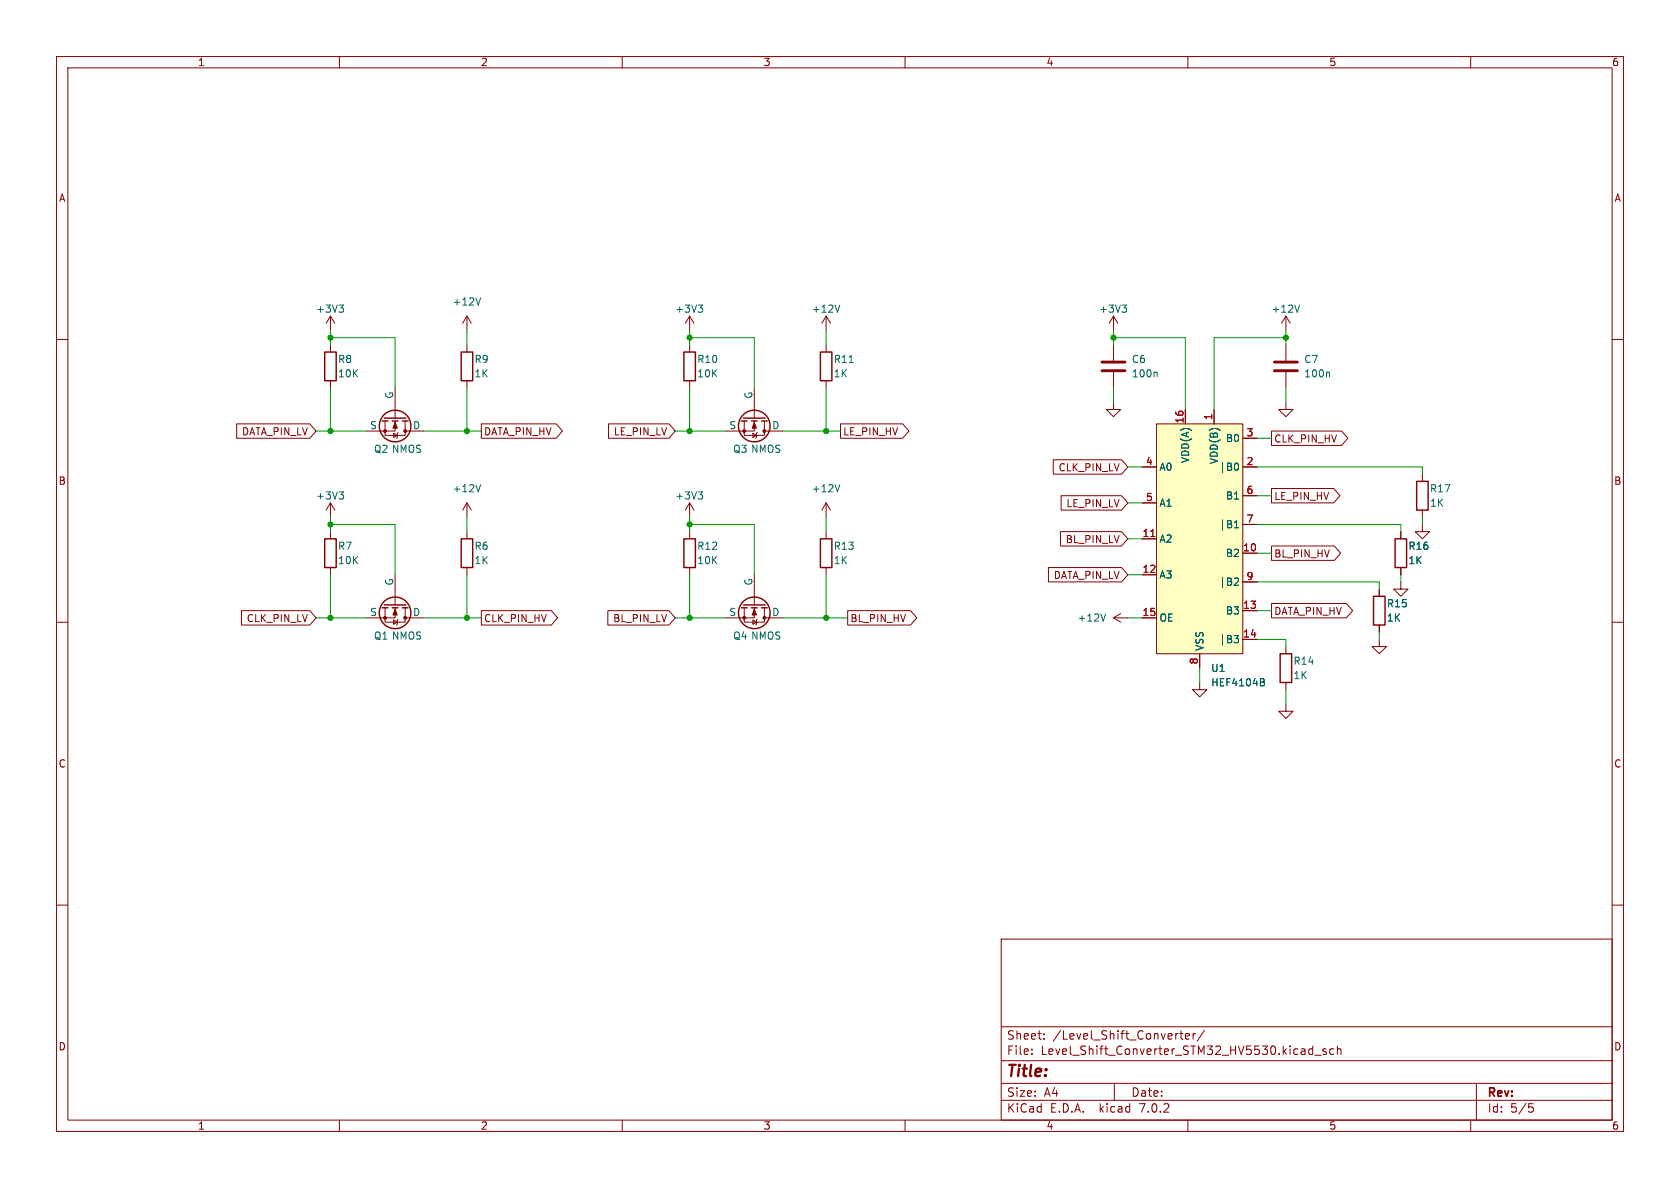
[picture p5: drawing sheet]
<svg xmlns="http://www.w3.org/2000/svg" width="297mm" height="210mm" viewBox="0 0 297 210" stroke-linecap="round" stroke-linejoin="round" font-family="sans-serif">
<g fill="none" stroke="#840000" stroke-width=".18">
<path d="M10 10h277v190h-277zM12 12h273v186h-273zM60 10v2M110 10v2M160 10v2M210 10v2M260 10v2M10 60h2M58.4 55.9v2.5M58.4 55.9l-.7 1.3M58.4 55.9l.8 1.3M82.5 55.9v2.5"/>
<path d="M82.5 55.9l-.7 1.3M82.5 55.9l.8 1.3M121.9 55.9v2.5M121.9 55.9l-.7 1.3M121.9 55.9l.8 1.3M146 55.9v2.5M146 55.9l-.7 1.3M146 55.9l.8 1.3M196.8 55.9l-.7 1.3M196.8 55.9v2.5M196.8 55.9l.8 1.3M227.3 55.9l-.7 1.3"/>
<path d="M227.3 55.9v2.5M227.3 55.9l.8 1.3M285 60h2M41.8 74.9h13l1.1 1.3-1.1 1.3h-13zM58.4 61v1.2M58.4 67.3v1.3M68.1 74.4v2.6h3.5v-2.6M69.6 76.6l.6 .4-.6 .3zM69.8 74.4v1.8h-5M69.8 68.6v5.3M70.4 76.5l-.2 .1v.7l-.1 .2M71.6 76.2h3.3"/>
<path d="M82.5 61v1.2M82.5 67.3v1.3M85.1 74.9h13.2l1.1 1.3-1.1 1.3h-13.2zM107.6 74.9h10.7l1.1 1.3-1.1 1.3h-10.7zM121.9 61v1.2M121.9 67.3v1.3M131.6 74.4v2.6h3.5v-2.6M133.1 76.6l.6 .4-.6 .3zM133.3 74.4v1.8h-5M133.3 68.6v5.3M133.9 76.5l-.2 .1v.7l-.1 .2M135.1 76.2h3.3"/>
<path d="M146 61v1.2M146 67.3v1.3M148.6 74.9h11l1.1 1.3-1.1 1.3h-11zM196.8 71.1v1.3h1.3l-1.3 1.3-1.2-1.3h1.2M196.8 61v2.8M196.8 65.8v2.8M204.5 74.9h15.2v40.7h-15.2zM209.5 72.4v2.5M214.6 72.4v2.5M219.7 77.5h2.5M224.8 76.2h12.4l1.1 1.3-1.1 1.2h-12.4zM227.3 71.1v1.3h1.3l-1.3 1.3-1.2-1.3h1.2"/>
<path d="M227.3 61v2.8M227.3 65.8v2.8M58.4 88.9v2.5M58.4 94v1.3M58.4 88.9l-.7 1.3M58.4 88.9l.8 1.3M82.5 88.9v2.5M82.5 94v1.3M82.5 88.9l-.7 1.3M82.5 88.9l.8 1.3M121.9 88.9v2.5M121.9 94v1.3"/>
<path d="M121.9 88.9l-.7 1.3M121.9 88.9l.8 1.3M146 88.9v2.5M146 94v1.3M146 88.9l-.7 1.3M146 88.9l.8 1.3M186.2 81.3h12.1l1.1 1.3-1.1 1.2h-12.1zM187.5 94h10.8l1.1 1.3-1.1 1.2h-10.8zM187.6 87.6h10.7l1.1 1.3-1.1 1.3h-10.7zM201.9 95.3h2.6M201.9 82.6h2.6M201.9 88.9h2.6"/>
<path d="M219.7 97.8h2.5M219.7 82.6h2.5M219.7 87.6h2.5M219.7 92.7h2.5M224.8 86.4h11l1.1 1.2-1.1 1.3h-11zM224.8 96.5h11.1l1.1 1.3-1.1 1.3h-11.1zM247.6 94v1.3M251.5 92.7v1.3h1.2l-1.2 1.3-1.3-1.3h1.3M251.5 83.8v1.3M251.5 90.2v1.2M10 110h2M42.7 107.9h12.1l1.1 1.3-1.1 1.3h-12.1z"/>
<path d="M58.4 100.3v1.3M68.1 107.4v2.6h3.5v-2.6M69.6 109.6l.6 .4-.6 .4zM69.8 107.4v1.8h-5M69.8 101.6v5.3M70.4 109.5l-.2 .1v.8l-.1 .1M71.6 109.2h3.3M82.5 100.3v1.3M85.1 107.9h12.4l1.1 1.3-1.1 1.3h-12.4zM107.5 107.9h10.8l1.1 1.3-1.1 1.3h-10.8zM121.9 100.3v1.3M131.6 107.4v2.6h3.5v-2.6"/>
<path d="M133.1 109.6l.6 .4-.6 .4zM133.3 107.4v1.8h-5M133.3 101.6v5.3M133.9 109.5l-.2 .1v.8l-.1 .1M135.1 109.2h3.3M146 100.3v1.3M149.9 107.9h11.1l1.1 1.3-1.1 1.3h-11.1zM185.4 100.3h12.9l1.1 1.3-1.1 1.3h-12.9zM196.8 109.2h2.6M196.8 109.2l1.3 .8M198.1 108.5l-1.3 .7M201.9 109.2h2.6"/>
<path d="M201.9 101.6h2.6M212.1 115.6v2.5M219.7 108h2.5M219.7 113h2.5M219.7 102.9h2.5M224.8 106.7h13.2l1.1 1.3-1.1 1.2h-13.2zM227.3 114.3v1.3M243.8 113v1.3h1.3l-1.3 1.3-1.2-1.3h1.2M243.8 104.1v1.3M243.8 110.5v1.3M247.6 102.9v1.2h1.3l-1.3 1.3-1.2-1.3h1.2M247.6 100.3v1.3"/>
<path d="M285 110h2M212.1 120.7v1.2h1.3l-1.3 1.3-1.3-1.3h1.3M227.3 124.5v1.2h1.3l-1.3 1.3-1.2-1.3h1.2M227.3 120.7v1.2M10 160h2M285 160h2M177 166h108v32h-108zM60 198v2M110 198v2M160 198v2M177 194.5h108M177 191.5h108"/>
<path d="M177 187.5h108M177 181.5h108M182.4 186.3v.1M182.4 185.5v.1M184.6 183.6v.1M184.6 182.8v.1M197 191.5v3M208.6 182.7h.5M208.8 182.2v1.3l.3 .2M209.6 183.2l.7-.1-.1-.3-.4-.1-.2 .2v.7h.6M210 198v2M210.9 182.7v1"/>
<path d="M211.4 182.7l-.3 .1-.2 .2M212.9 182.1l-1.3 2M231.6 185.4l.5 .1M232.1 184.9v1.5M232.1 186.3l-.5 .1M232.4 186.5h1.2M234.4 185.5l-.3-.1-.2 .2v.2l.5 .2v.3h-.5M235.8 185.5l-.4-.1-.3 .3v.4l.1 .2h.6M236.4 185.5l.2-.1 .4 .1 .1 .9M236.4 184.9v1.5M260 198v2M261 191.5v6.5"/>
<path d="M270.3 195.1h.7M270.4 195.7h.4l.3 .3-.2 .5-.5 .1"/>
</g>
<g fill="none" stroke="#840000" stroke-width=".25">
<path d="M57.4 62.2h2v5.1h-2zM67.6 74.4h1M67.9 73.9h3.9M69.3 74.4h1.1M71.1 74.4h1M81.5 62.2h2.1v5.1h-2.1zM120.9 62.2h2v5.1h-2zM131.1 74.4h1M131.4 73.9h3.9M132.8 74.4h1.1M134.6 74.4h1M145 62.2h2.1v5.1h-2.1z"/>
<path d="M57.4 95.3h2v5h-2zM81.5 95.3h2.1v5h-2.1zM120.9 95.3h2v5h-2zM145 95.3h2.1v5h-2.1zM246.6 95.3h2.1v5h-2.1zM250.4 85.1h2.1v5.1h-2.1zM67.6 107.4h1M67.9 106.9h3.9M69.3 107.4h1.1M71.1 107.4h1M131.1 107.4h1M131.4 106.9h3.9"/>
<path d="M132.8 107.4h1.1M134.6 107.4h1M226.3 115.6h2v5.1h-2zM242.8 105.4h2.1v5.1h-2.1z"/>
<circle cx="69.8" cy="75.3" r="2.79"/>
<circle cx="133.3" cy="75.3" r="2.79"/>
<circle cx="69.8" cy="108.3" r="2.79"/>
<circle cx="133.3" cy="108.3" r="2.79"/>
</g>
<g fill="none" stroke="#006464" stroke-width=".18">
<path d="M59.9 53.9h.8l-.4 .5M60.5 54.4l.2 .3v.3l-.2 .2M85 52.7l-.5 1.2M123.4 53.9h.8l-.4 .5M124 54.4l.2 .3v.3l-.2 .2M148.5 53.9l-.5 1.3M198.4 53.9h.7l-.4 .5M198.9 54.4l.2 .3v.3l-.2 .2M229.7 53.9l-.4 1.3M204.4 65.8l.2 .2v.6M234.9 65.8l.2 .2v.6M59.9 86.9h.8l-.4 .5"/>
<path d="M60.5 87.4l.2 .3v.3l-.2 .2M85 85.7l-.5 1.2M123.4 86.9h.8l-.4 .5M124 87.4l.2 .3v.3l-.2 .2M148.5 85.7l-.5 1.2M218.2 93.3h.8M218.2 92.4l.4-.4v1.3M218.5 81.9a.68 .68 0 0 1 .5 .6 .68 .68 0 0 1-.5 .6M195.5 108.5l-.5 1.3M218.2 112.3h.8l-.5 .5 .4 .2 .1 .4-.3 .2h-.3M218.4 102.2h.4l.2 .4-.8 .9h.8M223.2 120l.3 .2-.3 .4 .3 .1 .1 .3-.3 .2h-.5"/>
</g>
<g fill="#840000" stroke="#840000" stroke-width=".18">
<path d="M69.8 107.7l.4 1h-.7z"/>
<path d="M133.3 107.7l.4 1h-.7z"/>
<path d="M133.3 74.7l.4 1h-.7z"/>
<path d="M69.8 74.7l.4 1h-.7z"/>
<circle cx="68.1" cy="109.2" r=".25"/>
<circle cx="71.6" cy="109.2" r=".25"/>
<circle cx="131.6" cy="109.2" r=".25"/>
<circle cx="135.1" cy="109.2" r=".25"/>
<circle cx="131.6" cy="76.2" r=".25"/>
<circle cx="135.1" cy="76.2" r=".25"/>
<circle cx="68.1" cy="76.2" r=".25"/>
<circle cx="71.6" cy="76.2" r=".25"/>
</g>
<path d="M194.8 65.5h4.1M194.8 64h4.1M225.3 65.5h4.1M225.3 64h4.1" fill="none" stroke="#840000" stroke-width=".51"/>
<path d="M204.5 74.9h15.2v40.7h-15.2z" fill="#ffffc2" stroke="#ffffc2" stroke-width=".18"/>
<path d="M203.4 94.8h.8" fill="none" stroke="#a90000" stroke-width=".18"/>
<g fill="none" stroke="#009600" stroke-width=".18">
<path d="M58.4 59.7h11.4v8.9M58.4 58.4v2.6M82.5 58.4v2.6M121.9 59.7h11.4v8.9M121.9 58.4v2.6M146 58.4v2.6M196.8 59.7h12.7v12.7M196.8 58.4v2.6M227.3 59.7h-12.7v12.7M227.3 58.4v2.6M55.9 76.2h8.9M58.4 68.6v7.6"/>
<path d="M74.9 76.2h10.2M82.5 68.6v7.6M119.4 76.2h8.9M121.9 68.6v7.6M138.4 76.2h10.2M146 68.6v7.6M196.8 68.6v2.5M222.2 77.5h2.6M227.3 68.6v2.5M58.4 92.7h11.4v8.9M58.4 91.4v2.6M82.5 91.4v2.6"/>
<path d="M121.9 92.7h11.4v8.9M121.9 91.4v2.6M146 91.4v2.6M199.4 95.3h2.5M199.4 88.9h2.5M199.4 82.6h2.5M222.2 92.7h25.4v1.3M222.2 87.6h2.6M222.2 97.8h2.6M222.2 82.6h29.3v1.2M251.5 91.4v1.3M55.9 109.2h8.9"/>
<path d="M58.4 101.6v7.6M74.9 109.2h10.2M82.5 101.6v7.6M119.4 109.2h8.9M121.9 101.6v7.6M138.4 109.2h11.5M146 101.6v7.6M199.4 109.2h2.5M199.4 101.6h2.5M212.1 118.1v2.6M222.2 113h5.1v1.3M222.2 102.9h21.6v1.2"/>
<path d="M222.2 108h2.6M243.8 111.8v1.2M247.6 101.6v1.3M227.3 121.9v2.6"/>
</g>
<g fill="#009600" stroke="#009600" stroke-width=".18">
<circle cx="121.9" cy="59.7" r=".46"/>
<circle cx="121.9" cy="109.2" r=".46"/>
<circle cx="121.9" cy="92.7" r=".46"/>
<circle cx="121.9" cy="76.2" r=".46"/>
<circle cx="146" cy="76.2" r=".46"/>
<circle cx="196.8" cy="59.7" r=".46"/>
<circle cx="146" cy="109.2" r=".46"/>
<circle cx="58.4" cy="59.7" r=".46"/>
<circle cx="58.4" cy="92.7" r=".46"/>
<circle cx="82.5" cy="76.2" r=".46"/>
<circle cx="58.4" cy="109.2" r=".46"/>
<circle cx="58.4" cy="76.2" r=".46"/>
<circle cx="82.5" cy="109.2" r=".46"/>
<circle cx="227.3" cy="59.7" r=".46"/>
</g>
<text font-size="2.8" fill="#840000" x="178" y="190.8">Title:</text>
<g font-size="2.1" fill="#840000">
<text x="178" y="183.9">Sheet:</text>
<text x="186.2" y="183.9">/Level_Shift_Converter/</text>
<text x="178" y="186.6">File:</text>
<text x="184" y="186.6">Level_Shift_Converter_STM32_HV5530.kicad_sch</text>
<text x="178" y="196.8">KiCad</text>
<text x="178" y="194">Size:</text>
<text x="184.6" y="194">A4</text>
<text x="185.7" y="196.8">E.D.A.</text>
<text x="194.4" y="196.8">kicad</text>
<text x="200" y="194">Date:</text>
<text x="201.5" y="196.8">7.0.2</text>
<text x="263" y="194.2">Rev:</text>
<text x="263" y="196.8">Id:</text>
<text x="267" y="196.8">5/5</text>
</g>
<g font-size="1.8" fill="#840000">
<text x="35" y="11.8">1</text>
<text x="85" y="11.8">2</text>
<text x="135" y="11.8">3</text>
<text x="185" y="11.8">4</text>
<text x="235" y="11.8">5</text>
<text x="285" y="11.8">6</text>
<text x="10.4" y="35.8">A</text>
<text x="285.4" y="35.8">A</text>
<text x="42.7" y="77.1">DATA_PIN_LV</text>
<text x="85.6" y="77.1">DATA_PIN_HV</text>
<text x="108.4" y="77.1">LE_PIN_LV</text>
<text x="149.1" y="77.1">LE_PIN_HV</text>
<text x="187" y="83.5">CLK_PIN_LV</text>
<text x="225.3" y="78.4">CLK_PIN_HV</text>
<text x="10.3" y="85.8">B</text>
<text x="188.4" y="89.8">LE_PIN_LV</text>
<text x="225.3" y="88.5">LE_PIN_HV</text>
<text x="285.3" y="85.8">B</text>
<text x="188.3" y="96.2">BL_PIN_LV</text>
<text x="225.3" y="98.7">BL_PIN_HV</text>
<text x="186.2" y="102.5">DATA_PIN_LV</text>
<text x="43.5" y="110.1">CLK_PIN_LV</text>
<text x="85.6" y="110.1">CLK_PIN_HV</text>
<text x="108.3" y="110.1">BL_PIN_LV</text>
<text x="150.3" y="110.1">BL_PIN_HV</text>
<text x="225.3" y="108.9">DATA_PIN_HV</text>
<text x="10.3" y="135.8">C</text>
<text x="285.3" y="135.8">C</text>
<text x="10.3" y="185.8">D</text>
<text x="285.3" y="185.8">D</text>
<text x="35" y="199.8">1</text>
<text x="85" y="199.8">2</text>
<text x="135" y="199.8">3</text>
<text x="185" y="199.8">4</text>
<text x="235" y="199.8">5</text>
<text x="285" y="199.8">6</text>
</g>
<g font-size="1.8" fill="#006464">
<text x="55.8" y="55.4">+3V3</text>
<text x="79.9" y="54.2">+12V</text>
<text x="119.3" y="55.4">+3V3</text>
<text x="143.4" y="55.4">+12V</text>
<text x="194.2" y="55.4">+3V3</text>
<text x="224.7" y="55.4">+12V</text>
<text x="59.7" y="64.3">R8</text>
<text x="83.8" y="64.3">R9</text>
<text x="123.2" y="64.3">R10</text>
<text x="147.3" y="64.3">R11</text>
<text x="200" y="64.3">C6</text>
<text x="230.5" y="64.3">C7</text>
<text x="59.7" y="66.9">10K</text>
<text x="69.6" y="70.5" transform="rotate(-90 69.6 70.5)">G</text>
<text x="83.8" y="66.9">1K</text>
<text x="123.2" y="66.9">10K</text>
<text x="133.1" y="70.5" transform="rotate(-90 133.1 70.5)">G</text>
<text x="147.3" y="66.9">1K</text>
<text x="200" y="66.9">100n</text>
<text x="230.5" y="66.9">100n</text>
<text x="65.4" y="75.9">S</text>
<text x="73" y="75.9">D</text>
<text x="128.9" y="75.9">S</text>
<text x="136.5" y="75.9">D</text>
<text x="66" y="80.2">Q2 NMOS</text>
<text x="129.5" y="80.2">Q3 NMOS</text>
<text x="205" y="83.4">A0</text>
<text x="210.4" y="82" transform="rotate(-90 210.4 82)">VDD(A)</text>
<text x="215.4" y="83.4">|B0</text>
<text x="215.5" y="82.2" transform="rotate(-90 215.5 82.2)">VDD(B)</text>
<text x="216.6" y="78.3">B0</text>
<text x="55.8" y="88.5">+3V3</text>
<text x="79.9" y="87.2">+12V</text>
<text x="119.3" y="88.5">+3V3</text>
<text x="143.4" y="87.2">+12V</text>
<text x="205" y="89.7">A1</text>
<text x="216.6" y="88.5">B1</text>
<text x="252.7" y="87.2">R17</text>
<text x="252.7" y="89.7">1K</text>
<text x="215.4" y="93.5">|B1</text>
<text x="59.7" y="97.3">R7</text>
<text x="59.7" y="99.9">10K</text>
<text x="83.8" y="97.3">R6</text>
<text x="83.8" y="99.9">1K</text>
<text x="123.2" y="97.3">R12</text>
<text x="123.2" y="99.9">10K</text>
<text x="147.3" y="97.3">R13</text>
<text x="147.3" y="99.9">1K</text>
<text x="205" y="96.1">A2</text>
<text x="216.6" y="98.6">B2</text>
<text x="248.9" y="97.3">R16</text>
<text x="248.9" y="99.9">1K</text>
<text x="69.6" y="103.6" transform="rotate(-90 69.6 103.6)">G</text>
<text x="133.1" y="103.6" transform="rotate(-90 133.1 103.6)">G</text>
<text x="205" y="102.4">A3</text>
<text x="215.4" y="103.7">|B2</text>
<text x="245.1" y="107.5">R15</text>
<text x="65.4" y="109">S</text>
<text x="66" y="113.2">Q1 NMOS</text>
<text x="73" y="109">D</text>
<text x="128.9" y="109">S</text>
<text x="129.5" y="113.2">Q4 NMOS</text>
<text x="136.5" y="109">D</text>
<text x="190.4" y="110">+12V</text>
<text x="205" y="110">OE</text>
<text x="215.4" y="113.9">|B3</text>
<text x="216.6" y="108.8">B3</text>
<text x="245.1" y="110">1K</text>
<text x="212.9" y="115.1" transform="rotate(-90 212.9 115.1)">VSS</text>
<text x="214.1" y="118.9">U1</text>
<text x="228.6" y="117.7">R14</text>
<text x="214.1" y="121.5">HEF4104B</text>
<text x="228.6" y="120.2">1K</text>
</g>
<g font-size="1.8" fill="#a90000">
<text x="209.3" y="74.9" transform="rotate(-90 209.3 74.9)">16</text>
<text x="214.4" y="74.3" transform="rotate(-90 214.4 74.3)">1</text>
<text x="220.3" y="77.2">3</text>
<text x="202.5" y="82.3">4</text>
<text x="220.3" y="82.3">2</text>
<text x="202.5" y="88.6">5</text>
<text x="220.3" y="87.4">6</text>
<text x="201.9" y="95">11</text>
<text x="220.3" y="92.5">7</text>
<text x="201.9" y="101.3">12</text>
<text x="219.7" y="97.5">10</text>
<text x="219.7" y="107.7">13</text>
<text x="220.3" y="102.6">9</text>
<text x="201.9" y="109">15</text>
<text x="219.7" y="112.8">14</text>
<text x="211.8" y="117.5" transform="rotate(-90 211.8 117.5)">8</text>
</g>
</svg>
